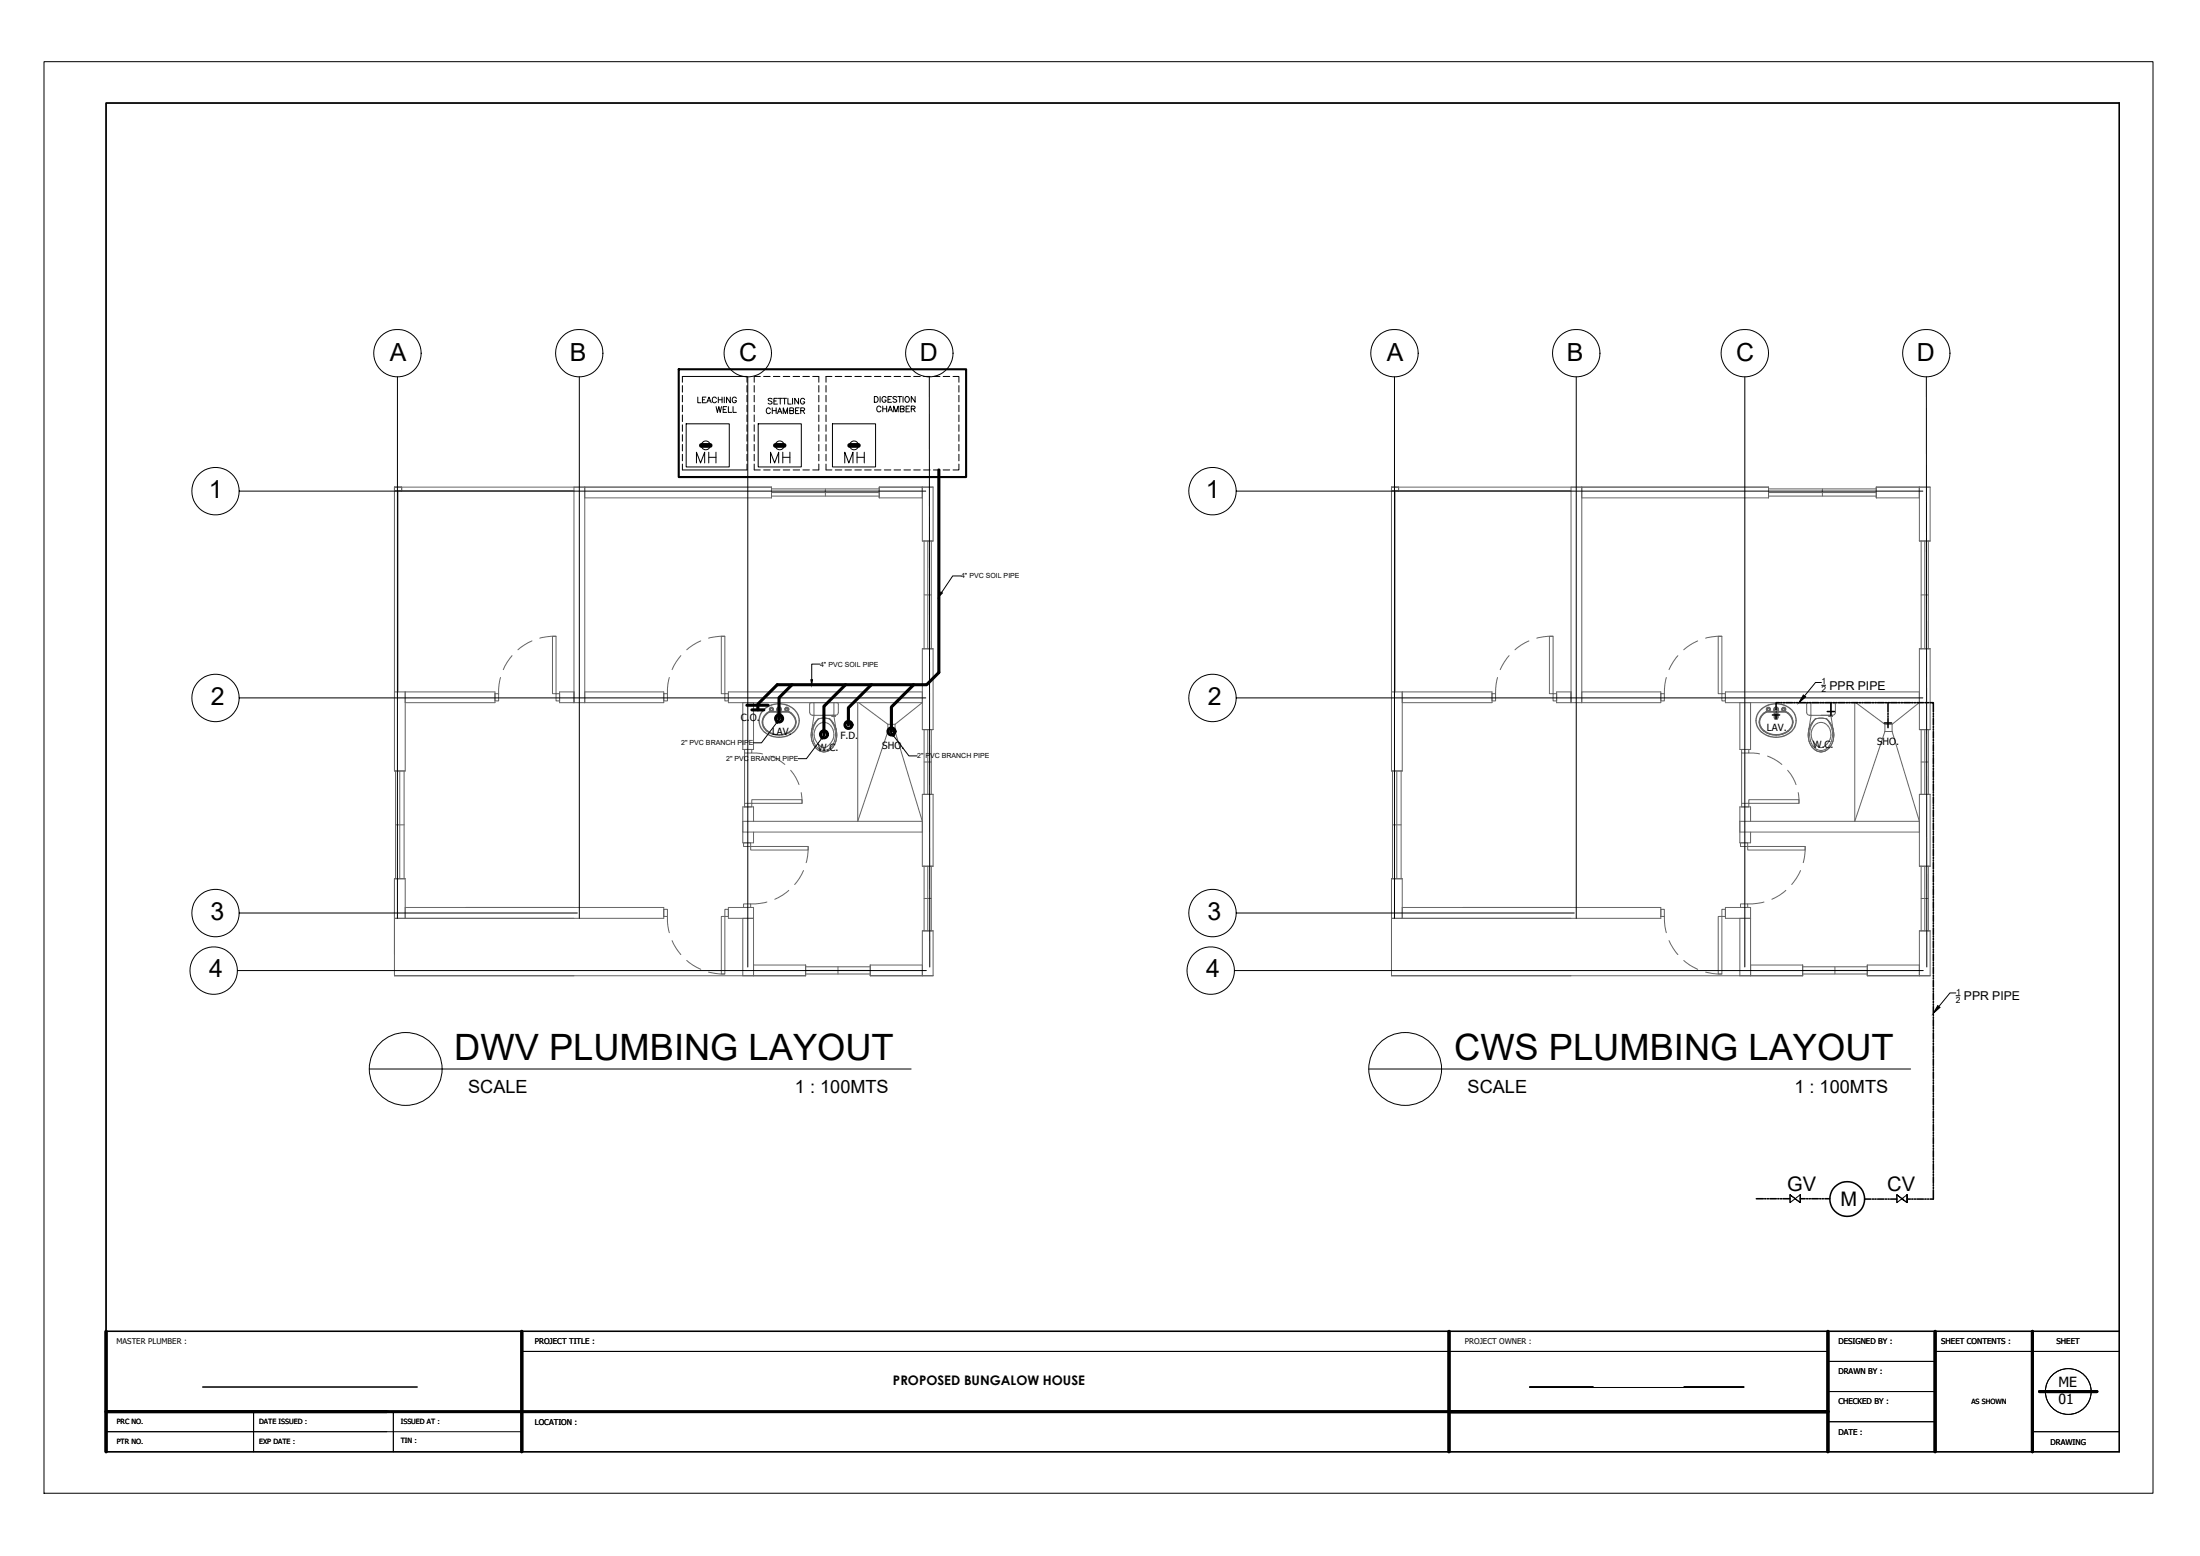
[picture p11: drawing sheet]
<svg xmlns="http://www.w3.org/2000/svg" width="420mm" height="297mm" viewBox="0 0 420 297" stroke-linecap="round" stroke-linejoin="round" font-family="sans-serif">
<!-- layer: Line .1 -->
<g fill="none" stroke="#000" stroke-width=".19">
<path d="M99.7 258h249.4M349.1 259.9h20.5M369.6 258h35.1M20.3 273.3h79.4M38.7 264.8h41M48.4 269.5v7.6M75.1 269.5v7.6M333.1 264.8h-41h41M349.1 265.6h20.5M349.1 271.4h20.5M388.2 273.3h16.5"/>
<circle cx="395" cy="265.6" r="4.4"/>
</g>
<!-- layer: Line .6 -->
<path d="M20.3 254.2v22.9M99.7 254.2v22.9M276.7 254.2v22.9M349.1 254.2v22.9M369.6 254.2v22.9M388.2 254.2v22.9M20.3 269.5h328.8M389.5 265.6h11" fill="none" stroke="#000" stroke-width=".59"/>
<!-- layer: Border -->
<path d="M20.3 19.7h384.4v257.4h-384.4zM20.3 254.2h384.4" fill="none" stroke="#000" stroke-width=".25"/>
<!-- layer: LINES -->
<g fill="none" stroke="#636466" stroke-width=".19">
<path d="M75.3 93.7h34.3M76 93.7v38.4M147.3 95v-2h-72v39.1M147.3 94h20.6M147.3 93.3h20.6M147.3 94.7h20.6M157.6 93.3v1.4M176.1 93v2M178.2 93h-10.3v2M265.7 93.7h34.3M266.4 93.7v38.4M337.8 95v-2h-72.1v39.1"/>
<path d="M337.8 94h20.5M337.8 93.3h20.5M337.8 94.7h20.5M348 93.3v1.4M366.6 93v2M368.6 93h-10.3v2M176.1 103.3h2.1M176.5 103.3v20.6M176.5 113.6h1.4M177.2 103.3v20.6M177.9 103.3v20.6M366.6 103.3h2"/>
<path d="M366.9 113.6h1.4M366.9 103.3v20.6M367.6 103.3v20.6M368.3 103.3v20.6M109.6 132.1v2M176.1 123.9h2.1M176.1 139.3h2.1M176.5 139.3v12.3M177.2 139.3v12.3M177.9 139.3v12.3M300 132.1v2M366.6 123.9h2"/>
<path d="M366.6 139.3h2M366.9 139.3v12.3M367.6 139.3v12.3M368.3 139.3v12.3M75.3 147.2h2.1M75.5 147.2v20.6M75.5 157.5h1.7M76.3 147.2v20.6M77.2 147.2v20.6M176.1 151.6h2.1M176.5 145.5h1.4M265.7 147.2h2.1"/>
<path d="M265.9 157.5h1.7M265.9 147.2v20.6M266.8 147.2v20.6M267.6 147.2v20.6M366.6 151.6h2M366.9 145.5h1.4M75.3 175.3h34.3M77.4 167.8h-2.1v18.5h78.6v-2.1M89 173.2h20.6M176.1 165.4h2.1M176.1 177.7h2.1M176.5 165.4v12.3"/>
<path d="M176.5 171.5h1.4M177.2 165.4v12.3M177.9 165.4v12.3M265.7 175.3h34.3M267.8 167.8h-2.1v18.5h78.6v-2.1M279.5 173.2h20.5M366.6 165.4h2M366.6 177.7h2M366.9 171.5h1.4M366.9 165.4v12.3M367.6 165.4v12.3M368.3 165.4v12.3"/>
<path d="M153.9 185.3h12.3M153.9 184.6h12.3M153.9 185.9h12.3M160 184.6v1.3M166.2 184.2v2.1h12M344.3 185.3h12.3M344.3 184.6h12.3M344.3 185.9h12.3M350.4 184.6v1.3M356.6 184.2v2.1h12"/>
</g>
<!-- layer: wall -->
<g fill="none" stroke="#636466" stroke-width=".19">
<path d="M111.7 95h35.6v-2h-37.7v41.1M111.7 93v41.1M176.1 93v10.3h2.1v-10.3h-10.3v2h8.2M302.1 95h35.7v-2h-37.8v41.1M302.1 93v41.1M366.6 93v10.3h2v-10.3h-10.3v2h8.3M77.4 132.1v15.1h-2.1v-15.1h19.2v2h-17.1M109.6 132.1h-2.7v2h19.9v-2h-15.1M141.9 134.1v9h2v-9M176.1 123.9h2.1v15.4h-2.1zM176.1 132.1h-37v2h37M267.8 132.1v15.1h-2.1v-15.1h19.2v2h-17.1"/>
<path d="M300 132.1h-2.7v2h19.9v-2h-15.1M332.3 134.1v9h2v-9M366.6 132.1h-37.1v2h37.1M366.6 123.9h2v15.4h-2zM141.9 156.8h34.2M141.9 158.8h34.2M143.9 156.8v-2.8h-2v6.9h2v-2.1M176.1 151.6h2.1v13.8h-2.1zM332.3 156.8h34.3M332.3 158.8h34.3M334.3 156.8v-2.8h-2v6.9h2v-2.1M366.6 151.6h2v13.8h-2z"/>
<path d="M77.4 173.2h49.4v2.1h-51.5v-7.5h2.1v7.5M141.9 175.3v11h12v-2.1h-10M143.9 175.3h-4.8v-2.1h4.8v13.1M267.8 173.2h49.4v2.1h-51.5v-7.5h2.1v7.5M332.3 175.3v11h12v-2.1h-10M334.3 175.3h-4.8v-2.1h4.8v13.1M176.1 184.2h-9.9v2.1h12v-8.6h-2.1v8.6M366.6 184.2h-10v2.1h12v-8.6h-2v8.6"/>
</g>
<!-- layer: D-W -->
<g fill="none" stroke="#636466" stroke-width=".19">
<path d="M94.5 132.4h.7v1.4h-.7zM105.5 121.5h.7v10.9h-.7zM106.2 132.4h.7v1.4h-.7zM126.8 132.4h.7v1.4h-.7zM137.8 121.5h.6v10.9h-.6zM138.4 132.4h.7v1.4h-.7zM284.9 132.4h.7v1.4h-.7zM295.9 121.5h.7v10.9h-.7zM296.6 132.4h.7v1.4h-.7zM317.2 132.4h.7v1.4h-.7zM328.1 121.5h.7v10.9h-.7zM328.8 132.4h.7v1.4h-.7z"/>
<path d="M126.8 173.6h.7v1.3h-.7zM137.8 174.9h.6v11h-.6zM138.4 173.6h.7v1.3h-.7zM142 160.9h1.4v.7h-1.4zM142 172.6h1.4v.6h-1.4zM143.4 161.6h10.9v.7h-10.9zM317.2 173.6h.7v1.3h-.7zM328.1 174.9h.7v11h-.7zM328.8 173.6h.7v1.3h-.7zM332.4 160.9h1.4v.7h-1.4zM332.4 172.6h1.4v.6h-1.4zM333.8 161.6h11v.7h-11z"/>
</g>
<!-- layer: dim -->
<g fill="none" stroke="#636466" stroke-width=".19">
<path d="M95.6 129.3l-.3 1.3-.1 1.8M97.8 125.2l-.9 1.2-.8 1.4M101.6 122.4l-1.5 .7-1.2 .9M106.2 121.5h-.9l-2.2 .3M127.8 129.3l-.2 1.3-.1 1.8M130 125.2l-.9 1.2-.7 1.4M133.8 122.4l-1.4 .7-1.3 .9M138.4 121.5h-.9l-2.2 .3M286 129.3l-.3 1.3-.1 1.8M288.2 125.2l-.9 1.2-.8 1.4M292 122.4l-1.5 .7-1.2 .9M296.6 121.5l-1.8 .1-1.3 .2"/>
<path d="M318.2 129.3l-.2 1.3-.1 1.8M320.4 125.2l-.8 1.2-.9 1.4M324.2 122.4l-1.5 .7-1.1 .9M328.8 121.5l-1.8 .1-1.3 .2M143.6 143.7l2 .2M147.2 144.3l1.2 .6 1.5 1M151 147.1l1 1.4 .6 1.3M153 151.3l.2 2.1M334 143.7l2 .2M337.6 144.3l1.3 .6 1.4 1M341.4 147.1a8.2 8.2 0 0 1 1.6 2.7M343.4 151.3l.2 2.1"/>
<path d="M127.5 174.9l.1 1.9 .2 1.3M128.4 179.6l.7 1.4 .9 1.2M146.5 172.2l-2.2 .4h-.9M150.6 170l-1.1 .9-1.5 .8M153.5 166.2l-.8 1.5-.9 1.2M154.3 161.6l-.1 1.8-.2 1.3M317.9 174.9l.1 1.9 .2 1.3M318.7 179.6l.9 1.4 .8 1.2M336.9 172.2l-2.2 .4h-.9M341.1 170l-1.2 .9-1.5 .8M343.9 166.2l-.8 1.5-.9 1.2M344.8 161.6l-.1 1.8-.3 1.3"/>
<path d="M131.1 183.4l1.3 .9 1.4 .7M135.3 185.6l2.2 .3h.9M321.6 183.4l1.1 .9 1.5 .7M325.7 185.6l1.3 .2 1.8 .1"/>
</g>
<!-- layer: DOORS -->
<path d="M142.2 153.4h1.4v.6h-1.4zM142.2 143.1h1.4v.6h-1.4zM143.6 152.7h9.6v.7h-9.6zM332.6 153.4h1.4v.6h-1.4zM332.6 143.1h1.4v.6h-1.4zM334 152.7h9.6v.7h-9.6z" fill="none" stroke="#636466" stroke-width=".19"/>
<!-- layer: pt.2 -->
<path d="M142.2 143.7v9.7M332.6 143.7v9.7" fill="none" stroke="#636466" stroke-width=".19"/>
<!-- layer: LAYER 1 -->
<g fill="none" stroke="#636466" stroke-width=".25">
<path d="M145.8 138.8l.7 .8M146.1 139.8a3 3 0 0 1-1-3.2 3 3 0 0 1 2.6-2.1 3.8 3.8 0 0 1 4.9 3.1 3 3 0 0 1-1.1 2.2M146.1 139.8l1.2 .7M146.5 136.1a2.11 2.11 0 0 0-.7 2.7M148.4 135.8h-1.4l-.5 .3M148.5 135.2l.4-.2 .3 .3-.2 1.9h-.4zM148.5 136.6l-.1 .3 .2 .3M148.7 137.2h.2M149.1 136.6l.1 .3-.2 .3M149.1 135.8h1.5a2.24 2.24 0 0 1 1.2 3M151.5 139.8l-1.2 .7M151.8 138.8a3.7 3.7 0 0 1-5.3 .8"/>
<path d="M336.2 138.8l.7 .8M336.2 137l-.2 .9 .2 .9M336.5 139.8a2.98 2.98 0 0 1-1-3 2.98 2.98 0 0 1 2.2-2.2 3.9 3.9 0 0 1 5.3 2.7 2.96 2.96 0 0 1-1.1 2.5M336.5 139.8l1.2 .7M336.9 136.1l-.7 .8M338.8 135.8h-1.4l-.5 .3M338.9 135.2l.4-.2 .3 .3-.2 1.9h-.4zM338.9 136.6l-.1 .3 .2 .3M339.1 137.2h.2M339.5 136.6l.1 .3-.2 .3M339.6 135.8h1.4M341 135.8a2.21 2.21 0 0 1 1.2 3"/>
<path d="M341.9 139.8l-1.2 .7M342.2 138.8a3.7 3.7 0 0 1-5.3 .8M147.3 140.5a4.6 4.6 0 0 0 3 0M337.7 140.5a4.6 4.6 0 0 0 3 0"/>
<circle cx="147.3" cy="135.4" r=".37"/>
<circle cx="148.8" cy="135.3" r=".14"/>
<circle cx="150.3" cy="135.4" r=".37"/>
<circle cx="337.7" cy="135.4" r=".37"/>
<circle cx="339.2" cy="135.3" r=".14"/>
<circle cx="340.7" cy="135.4" r=".37"/>
</g>
<!-- layer: hatch -->
<g fill="none" stroke="#636466" stroke-width=".25">
<path d="M146.6 139.5l.9 .5M147 135.3v.2M147.2 135.7h.2M147.2 135.1h.2M147.6 135.3v.2M148.4 135.9h-1.4a2.07 2.07 0 0 0-.4 3.6M148.5 136.8l.1 .3M148.6 137.1h.4M149 136.8v.3M149.1 135.9h1.5a2.05 2.05 0 0 1 .4 3.6M149.2 135.5l-.2 1.7M149.2 135.4a.39 .39 0 0 0-.4-.4 .39 .39 0 0 0-.4 .4l.2 1.8"/>
<path d="M150 135.3v.2M150.2 135.1h.2M150.2 135.7h.2M150.6 135.3v.2M151 139.5l-1 .5M337 136.2a2.01 2.01 0 0 0 0 3.3M337 139.5l1 .5M337.4 135.3v.2M337.6 135.7h.2M337.6 135.1h.2M338 135.3v.2M338.8 135.9h-1.4l-.4 .3"/>
<path d="M338.9 136.8l.1 .3M339 137.1h.4M339.5 136.8l-.1 .3M339.6 135.9h1.4M339.6 135.5l-.2 1.7M339.6 135.4a.39 .39 0 0 0-.4-.4 .39 .39 0 0 0-.4 .4l.2 1.8M340.4 135.3v.2M340.6 135.1h.2M340.6 135.7h.2M341 135.3v.2M341 135.9a2.07 2.07 0 0 1 .4 3.6M341.4 139.5l-.9 .5"/>
<path d="M147.5 140.1a4.1 4.1 0 0 0 2.5 0M338 140.1a4.1 4.1 0 0 0 2.5 0"/>
<circle cx="147.3" cy="135.4" r=".33"/>
<circle cx="147.3" cy="135.4" r=".24"/>
<circle cx="150.3" cy="135.4" r=".33"/>
<circle cx="150.3" cy="135.4" r=".24"/>
<circle cx="337.7" cy="135.4" r=".24"/>
<circle cx="337.7" cy="135.4" r=".33"/>
<circle cx="340.7" cy="135.4" r=".24"/>
<circle cx="340.7" cy="135.4" r=".33"/>
</g>
<!-- layer: LAYER 1 -->
<g fill="none" stroke="#636466" stroke-width=".19">
<path d="M154.6 134.4v1.6M154.6 136l.1 .3 .5 .2 4.4 .1M154.6 134.4l.3-.3 5.1 .1 .1 .2v1.6M155.5 136.6l-.5 2.7M155.6 139.4l-.1 .9M155.6 139.4a1.77 1.77 0 0 1 1.8-1.5 1.77 1.77 0 0 1 1.7 1.5M158.9 136.6v.2h.7v-.2M159.1 138a3.8 3.8 0 0 1-.8 5.3M159.1 139.4l.2 .9-.2 .8M159.1 138l-.1-.2a2.1 2.1 0 0 0-2.9-.4 3.9 3.9 0 0 0 .4 5.9M159.3 136.8l.4 2.5M160.1 136l-.3 .5h-.2"/>
<path d="M345 136l.1 .3 .5 .2 4.4 .1M345 136v-1.6l.3-.3 5.1 .1 .1 .2v1.6M345.9 136.6l-.5 2.7M349.3 136.6v.2h.7v-.2M349.7 136.8l.4 2.5M350.5 136l-.2 .5h-.3M155.5 140.3a3.1 3.1 0 0 0 1.2 2.2M156.5 143.3l.9 .2 .9-.2M156.7 142.5l.7 .2 .6-.2M159.1 141.1l-.5 .9-.6 .5M345.9 140.3a2 2 0 0 1 2.6-2.2 2.57 2.57 0 0 1-.1 4.4M345.9 140.3l.2 .8"/>
<path d="M346 141.1l.6 .9M346.6 142l.6 .5M346.9 143.3l.9 .2 .9-.2M346.9 143.3a3.9 3.9 0 0 1-.2-6 2.14 2.14 0 0 1 2.8 .7 3.8 3.8 0 0 1-.8 5.3M347.2 142.5l.6 .2 .6-.2"/>
</g>
<!-- layer: hatch -->
<g fill="none" stroke="#636466" stroke-width=".19">
<path d="M155.3 139.2a4.3 4.3 0 0 0 .5 3.2M155.4 134.1v2.5M156.3 137.3l-.7 .9-.3 1M158.4 137.3l.7 .9M159.1 138.2a4.1 4.1 0 0 1-.2 4.2M159.3 134.1v2.5M345.8 134.1v2.5M346.7 137.3a4.5 4.5 0 0 0-.9 4.2M348.9 137.3a4.2 4.2 0 0 1 .4 5.1M349.7 134.1v2.5M155.8 142.4a1.82 1.82 0 0 0 3.1 0M345.8 141.5l.4 .9"/>
<path d="M346.2 142.4a1.82 1.82 0 0 0 3.1 0"/>
</g>
<!-- layer: PDF2_Hidden 3 -->
<g fill="none" stroke="#636466" stroke-width=".19">
<path d="M163.8 134.1v22.7l5.8-17.2M164 134.1l5.6 4.2M169.6 139.6h1.3M169.6 138.3h1.3M169.6 138.3v1.3M170.9 138.3v1.3M170.9 139.6l5.2 17.2M176.1 134.1l-5.2 4.2M354.2 134.1v22.7l5.8-17.2M354.4 134.1l5.6 4.2M360 139.6h1.4M360 138.3h1.4"/>
<path d="M360 138.3v1.3M361.4 138.3v1.3M361.4 139.6l5.2 17.2M366.6 134.1l-5.2 4.2"/>
</g>
<!-- layer: WATER LINE -->
<path d="M75.3 93h1.4v.7h-1.4zM265.7 93h1.4v.7h-1.4z" fill="none" stroke="#636466" stroke-width=".19"/>
<!-- layer: . -->
<path d="M75.4 93h-.1M76 93h.1M76.7 93.7h.1M265.7 93h.1M266.4 93h.1M267.1 93.7h.1" fill="none" stroke="#636466" stroke-width=".19"/>
<!-- layer: SOIL PIPE -->
<g fill="none" stroke="#000" stroke-width=".59">
<path d="M179.3 89.7v38.7l-2.3 2.3h-28.6l-3.7 3.7v1.1M142.6 134.6h4.1M143.6 135.5h2.3M151.3 130.7l-2.5 2.5v4M161.5 130.7l-4.1 4.1v5.4M166.4 130.7l-4.4 4.4v3.3M174.5 130.7l-4.3 4.3v4.6"/>
<circle cx="148.8" cy="137.2" r=".67"/>
<circle cx="162" cy="138.4" r=".67"/>
<circle cx="170.3" cy="139.6" r=".67"/>
<circle cx="157.4" cy="140.2" r=".67"/>
</g>
<!-- layer: dim -->
<path d="M129.6 70.5h54.9v20.6h-54.9z" fill="none" stroke="#000" stroke-width=".4"/>
<g fill="none" stroke="#000" stroke-width=".19">
<path d="M130.3 73v-1.1h12.4v1.1M130.3 73.6v1.3M130.3 75.5v1.2M130.3 77.4v1.2M130.3 79.2v1.3M142.7 73.6v1.3M142.7 75.5v1.2M142.7 77.4v1.2M142.7 79.2v1.3M144 73.6v1.3M144 75.5v1.2M144 77.4v1.2"/>
<path d="M144 79.2v1.3M145.2 71.9h-1.2v1.1M145.8 71.9h1.3M147.7 71.9h1.2M149.6 71.9h1.2M151.5 71.9h1.2M153.3 71.9h1.3M155.2 71.9h1.2v1.1M156.4 73.6v1.3M156.4 75.5v1.2M156.4 77.4v1.2M156.4 79.2v1.3"/>
<path d="M157.8 73.6v1.3M157.8 75.5v1.2M157.8 77.4v1.2M157.8 79.2v1.3M158.9 71.9h-1.1v1.1M159.5 71.9h1.3M161.4 71.9h1.2M163.3 71.9h1.2M165.1 71.9h1.3M167 71.9h1.3M168.9 71.9h1.2M170.8 71.9h1.2"/>
<path d="M172.6 71.9h1.3M174.5 71.9h1.2M176.4 71.9h1.2M178.3 71.9h1.2M180.1 71.9h1.3M182 71.9h1.1v1.1M183.1 73.6v1.3M183.1 75.5v1.2M183.1 77.4v1.2M183.1 79.2v1.3M130.3 81.1v1.2M130.3 83v1.2"/>
<path d="M131 80.9h8.3v8.2h-8.3zM142.7 88.6v1.1h-12.4M142.7 81.1v1.2M142.7 83v1.2M142.7 84.8v1.3M142.7 86.7v1.3M144 88.6v1.1h1.2M144 81.1v1.2M144 83v1.2M144 84.8v1.3M144 86.7v1.3M144.8 80.9h8.2v8.2h-8.2z"/>
<path d="M153.3 89.7h1.3M156.4 88.6v1.1h-1.2M156.4 81.1v1.2M156.4 83v1.2M156.4 84.8v1.3M156.4 86.7v1.3M157.8 88.6v1.1h1.1M157.8 81.1v1.2M157.8 83v1.2M157.8 84.8v1.3M157.8 86.7v1.3M159 80.9h8.2v8.2h-8.2z"/>
<path d="M167 89.7h1.3M168.9 89.7h1.2M170.8 89.7h1.2M172.6 89.7h1.3M174.5 89.7h1.2M176.4 89.7h1.2M178.3 89.7h1.2M180.1 89.7h1.3M183.1 88.6v1.1h-1.1M183.1 81.1v1.2M183.1 83v1.2M183.1 84.8v1.3"/>
<path d="M183.1 86.7v1.3M183.5 109.9h-1.6l-2.1 3.2M148.3 138l-2.9 3.8h-1.6M156.6 126.8h-1.6v3M347.9 130.3h-1.2l-2.1 2.6M347.9 130.8h.8M156.9 141l-2.9 3.8h-1.6M170.7 140.5l2.9 3.8h1.6M373.5 189.6h-1.1l-2.1 2.5M373.6 190.1h.7"/>
</g>
<!-- layer: TEXT -->
<g fill="none" stroke="#000" stroke-width=".19">
<path d="M133.3 75.8v1.1h.6M134.2 76.3h.4M134.8 75.8h-.6v1.1h.6M135 76.9l.4-1.1 .4 1.1M135.1 76.5h.6M136.8 77.6l.2 1.1 .3-1.1 .2 1.1 .3-1.1M136.8 76.1a.4 .4 0 0 0-.4-.3 .4 .4 0 0 0-.4 .4v.3a.4 .4 0 0 0 .4 .4 .4 .4 0 0 0 .4-.3M137.2 76.3h.7M137.2 75.8v1.1M137.9 75.8v1.1M138.1 78.2h.4M138.3 75.8v1.1"/>
<path d="M138.8 77.6h-.7v1.1h.7M139.1 77.6v1.1h.6M139.5 75.8v1.1l-.8-1.1v1.1M140 77.6v1.1h.6M140.6 76.1a.4 .4 0 0 0-.4-.3 .4 .4 0 0 0-.4 .4v.3a.39 .39 0 0 0 .4 .4 .39 .39 0 0 0 .4-.4h-.2M147.1 78.1a.4 .4 0 0 0-.4-.2 .4 .4 0 0 0-.4 .4 .45 .45 0 0 0 .2 .6 .45 .45 0 0 0 .6-.1v-.1M147.4 76.2l-.2-.2-.5 .2 .1 .3 .6 .3v.2l-.2 .1-.5-.1M147.5 77.9v1.1M147.5 78.4h.7M147.8 76.5h.4M148.2 77.9v1.1M148.5 76h-.7v1.1h.7"/>
<path d="M148.5 79l.4-1.1 .4 1.1M148.6 76h.8M148.6 78.6h.6M149 76v1.1M149.5 76h.7M149.6 79v-1.1l.4 1.1 .4-1.1v1.1M149.8 76v1.1M150.5 76v1.1h.6M150.8 78.4l.7-.1 .1-.2-.3-.2h-.5v1.1l.7-.1 .1-.3-.3-.2M151.4 76v1.1M151.9 78.4h.5M152.5 76v1.1l-.7-1.1v1.1"/>
<path d="M152.6 77.9h-.7v1.1h.7M152.9 78.4l.7-.1 .1-.2-.3-.2h-.5v1.1M153.3 78.4l.4 .6M153.7 76.3a.45 .45 0 0 0-.7-.2 .45 .45 0 0 0-.1 .6 .4 .4 0 0 0 .4 .4 .4 .4 0 0 0 .4-.4h-.3M167 75.7h.3a.59 .59 0 0 1 .4 .5 .59 .59 0 0 1-.4 .6h-.3zM168.1 75.7v1.1M168.2 77.8a.4 .4 0 0 0-.4-.3 .4 .4 0 0 0-.4 .4 .46 .46 0 0 0 .2 .6 .46 .46 0 0 0 .6 0v-.1M168.6 77.5v1.1M168.6 78h.7M169.2 76a.4 .4 0 0 0-.4-.3 .4 .4 0 0 0-.4 .4 .45 .45 0 0 0 .2 .6 .45 .45 0 0 0 .6-.1v-.2h-.2M169.3 77.5v1.1M169.6 78.6l.4-1.1 .4 1.1"/>
<path d="M169.6 76.2h.4M169.8 78.3h.5M170.3 75.7h-.7v1.1h.7M170.7 78.6v-1.1l.4 1.1 .4-1.1v1.1M171.3 75.8l-.3-.1-.5 .1 .1 .3 .7 .4-.3 .3-.5-.2M171.5 75.7h.7M171.8 75.7v1.1M171.9 78h.7l.1-.3-.3-.2h-.5v1.1h.7l.1-.3-.3-.3M172.5 75.7v1.1M172.9 75.8a.5 .5 0 0 1 .8 .4 .5 .5 0 0 1-.7 .5l-.2-.3zM173 78h.5M173.7 77.5h-.7v1.1h.7"/>
<path d="M174 78h.7l.1-.3-.3-.2h-.5v1.1M174.4 78l.4 .6M174.8 75.7v1.1l-.8-1.1v1.1M343.8 228.1l-1.9 1.5v-1.5l1.9 1.5v-1.5v1.5l-1.9-1.5v1.5M364.2 228.1l-1.9 1.5v-1.5l1.9 1.5v-1.5v1.5l-1.9-1.5v1.5"/>
</g>
<!-- layer: WATER LINE -->
<g fill="none" stroke="#000" stroke-width=".3">
<path d="M338.5 136.5h1.4M339.2 135.3v.2M339.2 135.8v.2M339.2 136.3v.9M339.8 134.1h-.6v.9M340.1 134.1h.2M340.6 134.1h.2M341.1 134.1h1.2M342.6 134.1h.2M343.1 134.1h.2M343.6 134.1h1.2M345.1 134.1h.2"/>
<path d="M345.6 134.1h.2M346.1 134.1h1.2M347.6 134.1h.2M348.1 134.1h.2M348.6 134.1h1.2M349 135.8h1.4M349.7 134.1v2.5M350.1 134.1h.3M350.6 134.1h.2M351.1 134.1h1.2M352.6 134.1h.2M353.1 134.1h.2"/>
<path d="M353.6 134.1h1.2M355.1 134.1h.2M355.6 134.1h.2M356.1 134.1h1.2M357.6 134.1h.2M358.1 134.1h.2M358.6 134.1h1.2M359.9 138h1.4M360.1 134.1h.2M360.6 136.2v.2M360.6 136.7v.2M360.6 137.1v1.8"/>
<path d="M360.8 134.1h-.2v1.8M361.1 134.1h1.2M362.6 134.1h.2M363.1 134.1h.2M363.6 134.1h1.2M365.1 134.1h.2M365.6 134.1h.2M366.1 134.1h1.2M367.6 134.1h.2M368.1 134.1h.2M368.6 134.1h.6v1.8M369.2 136.2v.2"/>
<path d="M369.2 136.6v.3M369.2 137.1v1.3M369.2 138.6v.3M369.2 139.1v.3M369.2 139.6v1.3M369.2 141.1v.3M369.2 141.7v.2M369.2 142.1v1.3M369.2 143.6v.3M369.2 144.2v.2M369.2 144.6v1.3M369.2 146.1v.3"/>
<path d="M369.2 146.6v.3M369.2 147.1v1.3M369.2 148.6v.3M369.2 149.1v.3M369.2 149.6v1.3M369.2 151.1v.3M369.2 151.6v.3M369.2 152.2v1.2M369.2 153.6v.3M369.2 154.1v.3M369.2 154.7v1.2M369.2 156.2v.2"/>
<path d="M369.2 156.6v.3M369.2 157.1v1.3M369.2 158.7v.2M369.2 159.1v.3M369.2 159.6v1.3M369.2 161.1v.3M369.2 161.6v.3M369.2 162.1v1.3M369.2 163.6v.3M369.2 164.2v.2M369.2 164.6v1.3M369.2 166.1v.3"/>
<path d="M369.2 166.7v.2M369.2 167.1v1.3M369.2 168.6v.3M369.2 169.1v.3M369.2 169.6v1.3M369.2 171.1v.3M369.2 171.6v.3M369.2 172.2v1.2M369.2 173.6v.3M369.2 174.1v.3M369.2 174.7v1.2M369.2 176.2v.2"/>
<path d="M369.2 176.6v.3M369.2 177.2v1.2M369.2 178.7v.2M369.2 179.1v.3M369.2 179.6v1.3M369.2 181.2v.2M369.2 181.6v.3M369.2 182.1v1.3M369.2 183.6v.3M369.2 184.2v.2M369.2 184.6v1.3M369.2 186.1v.3"/>
<path d="M369.2 186.7v.2M369.2 187.1v1.3M369.2 188.6v.3M369.2 189.2v.2M369.2 189.6v1.3M369.2 191.1v.3M369.2 191.7v.2M369.2 192.1v1.3M369.2 193.6v.3M369.2 194.1v.3M369.2 194.7v1.2M369.2 196.1v.3"/>
<path d="M369.2 196.6v.3M369.2 197.2v1.2M369.2 198.7v.2M369.2 199.1v.3M369.2 199.7v1.2M369.2 201.2v.2M369.2 201.6v.3M369.2 202.1v1.3M369.2 203.7v.2M369.2 204.1v.3M369.2 204.6v1.3M369.2 206.1v.3"/>
<path d="M369.2 206.7v.2M369.2 207.1v1.3M369.2 208.6v.3M369.2 209.2v.2M369.2 209.6v1.3M369.2 211.1v.3M369.2 211.7v.2M369.2 212.1v1.3M369.2 213.6v.3M369.2 214.2v.2M369.2 214.7v1.2M369.2 216.1v.3"/>
<path d="M369.2 216.6v.3M369.2 217.2v1.2M369.2 218.7v.2M369.2 219.1v.3M369.2 219.7v1.2M335.4 228.8h1.4M337 228.8h.3M337.5 228.8h.3M338 228.8h1.3M339.5 228.8h.3M340 228.8h.3M340.5 228.8h1.4"/>
<path d="M343.8 228.8h1M345 228.8h.3M345.5 228.8h.3M346 228.8h1.3M347.5 228.8h.3M348 228.8h.3M348.5 228.8h1M356.1 228.9h1.2M357.6 228.9h.2M358.1 228.9h.2M358.6 228.9h1.2M360.1 228.9h.2"/>
<path d="M360.6 228.9h.2M361.1 228.9h1.2M364.2 228.9h.6M365.1 228.9h.3M365.6 228.9h.3M366.1 228.9h1.2M367.6 228.9h.3M368.1 228.9h.3M369.2 221.2v.2M369.2 221.6v.3M369.2 222.2v1.2M369.2 223.7v.2"/>
<path d="M369.2 224.1v.3M369.2 224.6v1.3M369.2 226.2v.2M369.2 226.6v.3M369.2 227.1v1.8h-.6"/>
<circle cx="352.8" cy="228.9" r="3.3"/>
</g>
<circle cx="363.3" cy="228.9" r=".12" fill="#000" stroke="#000" stroke-width=".19"/>
<!-- layer: dim -->
<path d="M179.7 113l.3 .2-.7 .7zM148.2 137.9l.7-.7-.5 .9zM154.9 129.8h.3l-.2 .9zM344.4 132.7l.4 .3-1.2 1.1zM156.8 140.9l.7-.6-.5 .8zM170.1 139.7l.7 .7-.2 .2zM370.1 192l.4 .3-1.3 1.1z" fill="#000" stroke="#000" stroke-width=".19"/>
<!-- layer: BUBBLE GRID -->
<g fill="none" stroke="#000" stroke-width=".19">
<path d="M75.9 72v103.3M110.6 72v103.3M142.8 72v112.6M177.5 72l.1 112.6M266.3 72v103.3M301 72v103.3M333.2 72v112.6M367.9 72l.1 112.6M45.7 93.8a4.5 4.5 0 0 1-6.6 4 4.5 4.5 0 0 1-.5-7.7 4.5 4.5 0 0 1 7 3l.1 .7h131.1M236.1 93.8a4.5 4.5 0 0 1-6.6 4 4.5 4.5 0 0 1-.5-7.7 4.5 4.5 0 0 1 7.1 3v.7h131.1M45.7 133.2a4.5 4.5 0 0 1-6.6 4 4.5 4.5 0 0 1-.5-7.7 4.5 4.5 0 0 1 7 3.1l.1 .6h131.1M236.1 133.2a4.5 4.5 0 0 1-6.6 4.1 4.5 4.5 0 0 1-.5-7.8 4.5 4.5 0 0 1 7.1 3.1v.6h131.1"/>
<path d="M45.7 174.3a4.5 4.5 0 0 1-6.6 4 4.5 4.5 0 0 1-.5-7.7 4.5 4.5 0 0 1 7 3.1l.1 .6h64.6M236.1 174.3a4.5 4.5 0 0 1-6.6 4 4.5 4.5 0 0 1-.5-7.7 4.5 4.5 0 0 1 7.1 3.1v.6h64.6M45.3 185.3a4.5 4.5 0 0 1-6.6 4 4.5 4.5 0 0 1-.5-7.7 4.5 4.5 0 0 1 7.1 3.1v.6h131.6M235.8 185.3a4.5 4.5 0 0 1-6.7 4 4.5 4.5 0 0 1-.5-7.7 4.5 4.5 0 0 1 7.1 3.1l.1 .6h131.5"/>
<circle cx="75.9" cy="67.4" r="4.5"/>
<circle cx="110.6" cy="67.4" r="4.5"/>
<circle cx="142.8" cy="67.4" r="4.5"/>
<circle cx="177.5" cy="67.4" r="4.5"/>
<circle cx="266.3" cy="67.4" r="4.5"/>
<circle cx="301" cy="67.4" r="4.5"/>
<circle cx="333.2" cy="67.4" r="4.5"/>
<circle cx="367.9" cy="67.4" r="4.5"/>
</g>
<!-- layer: Layer1 -->
<g fill="none" stroke="#000" stroke-width=".19">
<path d="M70.5 204.1h103.5M261.4 204.1h103.5"/>
<circle cx="77.5" cy="204.1" r="7"/>
<circle cx="268.4" cy="204.1" r="7"/>
</g>
<!-- layer: WATER LINE -->
<path d="M8.4 11.8h402.8v273.3h-402.8z" fill="none" stroke="#000" stroke-width=".19"/>
<path d="M304.5 262.7h16.9v1.9h-16.9z" fill="#fff" stroke="#fff" stroke-width=".35"/>
<g font-size="6.9">
<text x="86.8" y="202.4">DWV PLUMBING LAYOUT</text>
<text x="277.7" y="202.4">CWS PLUMBING LAYOUT</text>
</g>
<g font-size="5.3">
<text x="131.9" y="89.6">MH</text>
<text x="146" y="89.6">MH</text>
<text x="160.2" y="89.6">MH</text>
</g>
<g font-size="4.8">
<text x="74.5" y="68.9">A</text>
<text x="108.8" y="68.9">B</text>
<text x="141.1" y="69">C</text>
<text x="175.7" y="68.9">D</text>
<text x="264.9" y="68.9">A</text>
<text x="299.3" y="68.9">B</text>
<text x="331.6" y="69">C</text>
<text x="366.1" y="68.9">D</text>
<text x="39.9" y="95">1</text>
<text x="230.3" y="95">1</text>
<text x="40.2" y="134.5">2</text>
<text x="230.7" y="134.5">2</text>
<text x="40.2" y="175.6">3</text>
<text x="230.6" y="175.6">3</text>
<text x="40" y="186.5">4</text>
<text x="230.4" y="186.5">4</text>
</g>
<g font-size="3.8">
<text x="341.3" y="227.3">GV</text>
<text x="360.4" y="227.3">CV</text>
<text x="351.5" y="230.3">M</text>
</g>
<g font-size="3.5">
<text x="89.4" y="208.6">SCALE</text>
<text x="151.8" y="208.6">1 : 100MTS</text>
<text x="280.3" y="208.6">SCALE</text>
<text x="342.7" y="208.6">1 : 100MTS</text>
</g>
<g font-size="2.7">
<text x="393.1" y="264.9">ME</text>
<text x="393.1" y="268.1">01</text>
</g>
<text font-size="2.5" x="170.5" y="264.4">PROPOSED BUNGALOW HOUSE</text>
<g font-size="2.3">
<text x="349.4" y="131.6">PPR PIPE</text>
<text x="375.1" y="190.9">PPR PIPE</text>
</g>
<g font-size="1.9">
<text x="141.5" y="137.6">C.O.</text>
<text x="147.4" y="140.3">LAV.</text>
<text x="156.2" y="143.5">W.C.</text>
<text x="160.5" y="141.2">F.D.</text>
<text x="168.5" y="143">SHO.</text>
<text x="337.5" y="139.6">LAV.</text>
<text x="346.2" y="142.7">W.C.</text>
<text x="358.5" y="142.3">SHO.</text>
</g>
<g font-size="1.6">
<text x="347.9" y="130.6">1</text>
<text x="347.9" y="132.2">2</text>
<text x="373.5" y="191.5">2</text>
<text x="373.6" y="189.9">1</text>
</g>
<g font-size="1.5">
<text x="22.2" y="256.6">MASTER PLUMBER :</text>
<text x="102.1" y="256.6">PROJECT TITLE :</text>
<text x="279.8" y="256.6">PROJECT OWNER :</text>
<text x="351.1" y="256.6">DESIGNED BY :</text>
<text x="370.7" y="256.6">SHEET CONTENTS :</text>
<text x="392.8" y="256.6">SHEET</text>
<text x="351.1" y="262.4">DRAWN BY :</text>
<text x="351.1" y="268.1">CHECKED BY :</text>
<text x="102.1" y="272">LOCATION :</text>
<text x="351.1" y="273.9">DATE :</text>
<text x="391.6" y="275.8">DRAWING</text>
</g>
<g font-size="1.4">
<text x="376.5" y="268.1">AS SHOWN</text>
<text x="22.3" y="271.9">PRC NO.</text>
<text x="22.3" y="275.7">PTR NO.</text>
<text x="49.5" y="271.9">DATE ISSUED :</text>
<text x="49.5" y="275.7">EXP DATE :</text>
<text x="76.5" y="275.5">TIN :</text>
<text x="76.5" y="271.9">ISSUED AT :</text>
</g>
<g font-size="1.3">
<text x="183.5" y="110.4">4&quot; PVC SOIL PIPE</text>
<text x="156.6" y="127.2">4&quot; PVC SOIL PIPE</text>
<text x="130.1" y="142.3">2&quot; PVC BRANCH PIPE</text>
<text x="138.7" y="145.3">2&quot; PVC BRANCH PIPE</text>
<text x="175.2" y="144.8">2&quot; PVC BRANCH PIPE</text>
</g>
</svg>
